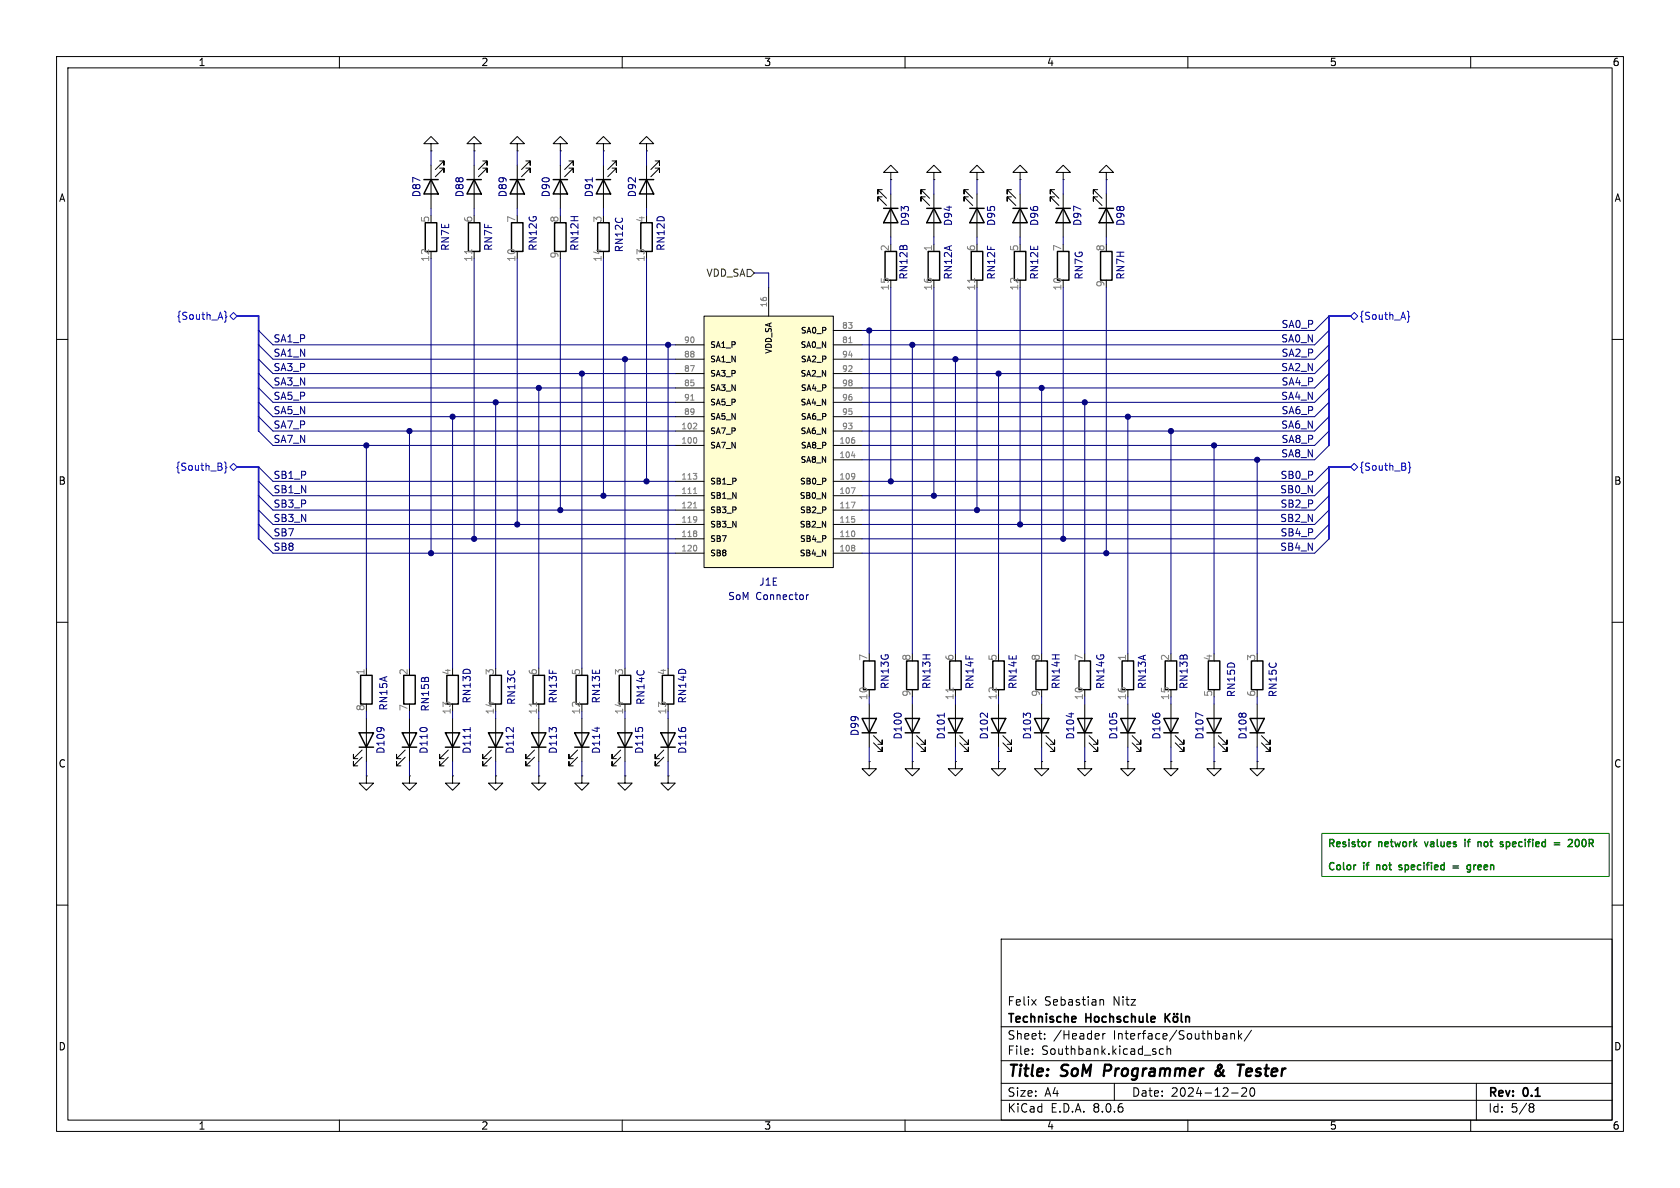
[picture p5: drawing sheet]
<svg xmlns="http://www.w3.org/2000/svg" width="297mm" height="210mm" viewBox="0 0 297 210" stroke-linecap="round" stroke-linejoin="round" font-family="sans-serif">
<g fill="none" stroke="#000" stroke-width=".18">
<path d="M10 10h277v190h-277zM12 12h273v186h-273zM60 10v2M110 10v2M160 10v2M210 10v2M260 10v2M10 60h2M285 60h2M10 110h2M285 110h2M10 160h2"/>
<path d="M285 160h2M177 166h108v32h-108zM182.4 176.7l.8 1M183.2 176.7l-.8 1M194.5 176.8l.2-.1 .3 .1 .1 .9M60 198v2M110 198v2M160 198v2M177 194.5h108M177 191.5h108M177 187.5h108M177 181.5h108"/>
<path d="M182.5 186.3v.1M182.5 185.5v.1M184.7 183.6v.1M184.7 182.8v.1M195 182.7v1M195.4 182.7l-.3 .1-.1 .2M197 191.5v3M205.7 185.5l-.5-.1-.2 .3v.4l.1 .2h.6M206.3 185.5l.2-.1 .4 .1 .1 .9M206.3 184.9v1.5M210 198v2M217.6 182.8l.2-.1 .4 .1v.9"/>
<path d="M217.6 182.7v1M217.7 193.2h1.2M219 182.2v1.5M219.1 183.1l.4 .6M219.5 182.7l-.5 .6M219.5 192.4l.6-.1 .2 .1 .1 .3-.9 1.1h.9M221.2 192.4l.1-.1a.81 .81 0 0 1 .6 .6 .81 .81 0 0 1-.3 .8l-.1 .1a.81 .81 0 0 1-.6-.6 .81 .81 0 0 1 .3-.8zM221.2 182.1l-1.2 2M260 198v2M261 191.5v6.5M270.6 195.1h.3l.3 .3-.3 .3M270.6 195.7h.3"/>
<path d="M270.9 195.7l.2 .2 .1 .4-.3 .3h-.3"/>
</g>
<path d="M195.4 188.2l-.3 2M215.9 188.8l-.8 .5a.52 .52 0 0 0-.1 .8 .52 .52 0 0 0 .8-.1M215.9 188.3l-.2-.1a.41 .41 0 0 0-.4 .5l.6 1.1M218.8 188.2h1.1M221.1 188.9l-.6 .1-.2 .9 .2 .3h.4M221.3 189.4l-1 .1" fill="none" stroke="#000" stroke-width=".4"/>
<path d="M190.1 179.8l.1 .2-.7 .2M206 179.2v1.5M206.2 179.8l.6 .9M206.8 179.2l-.8 .8M207.5 179.8l.2-.1 .4 .1 .1 .6-.1 .2-.4 .1-.2-.2zM207.6 179.2v.1M208.1 179.2v.1M208.8 179.2v1.3l.3 .2M209.6 179.8l.2-.1 .4 .1 .1 .9M209.6 179.7v1" fill="none" stroke="#000" stroke-width=".3"/>
<path d="M98 39.4h2.1v5.1h-2.1z" fill="none" stroke="#000" stroke-width=".25"/>
<path d="M124.5 55.9h22.8v44.4h-22.8z" fill="#fffed0"/>
<g fill="none" stroke="#000" stroke-width=".18">
<path d="M76.2 25.4h-1.3l1.3-1.3 1.3 1.3h-1.3v1.3M76.2 26.7h.1M76.2 29.2v7.6M77.7 28.4h.8v.8v-.8l-1.5 1.6M77.7 29.7h.8v.8v-.8l-1.5 1.5M83.8 25.4h-1.3l1.3-1.3 1.3 1.3h-1.3v1.3M83.8 26.7h.1M83.8 29.2v7.6M85.3 28.4h.8v.8v-.8l-1.5 1.6M85.3 29.7h.8v.8v-.8l-1.5 1.5M91.4 25.4h-1.2l1.2-1.3 1.3 1.3h-1.3v1.3M91.4 26.7h.1"/>
<path d="M91.4 29.2v7.6M93 28.4h.7v.8v-.8l-1.5 1.6M93 29.7h.7v.8v-.8l-1.5 1.5M99.1 25.4h-1.3l1.3-1.3 1.2 1.3h-1.2v1.3M99.1 26.7h.1M99.1 29.2v7.6M100.6 28.4h.7v.8v-.8l-1.5 1.6M100.6 29.7h.7v.8v-.8l-1.5 1.5M106.7 25.4h-1.3l1.3-1.3 1.2 1.3h-1.2v1.3M106.7 26.7h.1M106.7 29.2v7.6M108.2 28.4h.8v.8v-.8l-1.6 1.6"/>
<path d="M108.2 29.7h.8v.8v-.8l-1.6 1.5M114.3 25.4h-1.3l1.3-1.3 1.3 1.3h-1.3v1.3M114.3 26.7h.1M114.3 29.2v7.6M115.8 28.4h.8v.8v-.8l-1.5 1.6M115.8 29.7h.8v.8v-.8l-1.5 1.5M156 33.5h-.8v.8v-.8l1.5 1.6M156 34.8h-.8v.8v-.8l1.5 1.5M157.5 30.5h1.2l-1.2-1.3-1.3 1.3h1.3v1.3M157.5 31.8h.1M157.5 34.3v7.6M163.6 33.5h-.8v.8v-.8l1.5 1.6"/>
<path d="M163.6 34.8h-.8v.8v-.8l1.5 1.5M165.1 30.5h1.3l-1.3-1.3-1.3 1.3h1.3v1.3M165.1 31.8h.1M165.1 34.3v7.6M171.2 33.5h-.8v.8v-.8l1.6 1.6M171.2 34.8h-.8v.8v-.8l1.6 1.5M172.7 30.5h1.3l-1.3-1.3-1.3 1.3h1.3v1.3M172.7 31.8h.1M172.7 34.3v7.6M178.8 33.5h-.7v.8v-.8l1.5 1.6M178.8 34.8h-.7v.8v-.8l1.5 1.5M180.3 30.5h1.3l-1.3-1.3-1.2 1.3h1.2v1.3"/>
<path d="M180.3 31.8h.1M180.3 34.3v7.6M186.4 33.5h-.7v.8v-.8l1.5 1.6M186.4 34.8h-.7v.8v-.8l1.5 1.5M188 30.5h1.2l-1.2-1.3-1.3 1.3h1.3v1.3M188 31.8h.1M188 34.3v7.6M194.1 33.5h-.8v.8v-.8l1.5 1.6M194.1 34.8h-.8v.8v-.8l1.5 1.5M195.6 30.5h1.2l-1.2-1.3-1.3 1.3h1.3v1.3M195.6 31.8h.1M195.6 34.3v7.6"/>
<path d="M124.5 55.9h22.8v44.4h-22.8zM135.9 50.8v5.1M147.3 58.4h5.1M165.1 43.2v1.3M119.4 78.7h5.1M119.4 76.2h5.1M119.4 61h5.1M119.4 68.6h5.1M119.4 66h5.1M119.4 63.5h5.1M119.4 73.7h5.1M119.4 71.1h5.1"/>
<path d="M147.3 78.7h5.1M147.3 76.2h5.1M147.3 61h5.1M147.3 68.6h5.1M147.3 66h5.1M147.3 63.5h5.1M147.3 73.7h5.1M147.3 71.1h5.1M119.4 87.6h5.1M119.4 97.8h5.1M119.4 85.1h5.1M119.4 95.3h5.1"/>
<path d="M119.4 92.7h5.1M119.4 90.2h5.1M147.3 81.3h5.1M147.3 87.6h5.1M147.3 97.8h5.1M147.3 85.1h5.1M147.3 95.3h5.1M147.3 92.7h5.1M147.3 90.2h5.1M64.8 118.1v1.3M199.4 115.6v1.2M64 133.9l-1.5 1.5v-.8v.8h.7"/>
<path d="M64 132.6l-1.5 1.5v-.7v.7h.7M64.8 137.2v1.2h-1.3l1.3 1.3 1.2-1.3h-1.2M64.8 137.2h.1M64.8 127v7.6M71.6 133.9l-1.5 1.5v-.8v.8h.8M71.6 132.6l-1.5 1.5v-.7v.7h.8M72.4 137.2v1.2h-1.3l1.3 1.3 1.3-1.3h-1.3M72.4 137.2h.1M72.4 127v7.6M79.2 133.9l-1.5 1.5v-.8v.8h.8M79.2 132.6l-1.5 1.5v-.7v.7h.8M80 137.2v1.2h-1.3l1.3 1.3 1.3-1.3h-1.3"/>
<path d="M80 137.2h.1M80 127v7.6M86.9 133.9l-1.6 1.5v-.8v.8h.8M86.9 132.6l-1.6 1.5v-.7v.7h.8M87.6 137.2v1.2h-1.2l1.2 1.3 1.3-1.3h-1.3M87.6 137.2h.1M87.6 127v7.6M94.5 133.9l-1.5 1.5v-.8v.8h.7M94.5 132.6l-1.5 1.5v-.7v.7h.7M95.2 137.2v1.2h-1.2l1.2 1.3 1.3-1.3h-1.3M95.2 137.2h.1M95.2 127v7.6"/>
<path d="M102.1 133.9l-1.5 1.5v-.8v.8h.7M102.1 132.6l-1.5 1.5v-.7v.7h.7M102.9 137.2v1.2h-1.3l1.3 1.3 1.2-1.3h-1.2M102.9 137.2h.1M102.9 127v7.6M109.7 133.9l-1.5 1.5v-.8v.8h.8M109.7 132.6l-1.5 1.5v-.7v.7h.8M110.5 137.2v1.2h-1.3l1.3 1.3 1.3-1.3h-1.3M110.5 137.2h.1M110.5 127v7.6M117.3 133.9l-1.5 1.5v-.8v.8h.8M117.3 132.6l-1.5 1.5v-.7v.7h.8"/>
<path d="M118.1 137.2v1.2h-1.3l1.3 1.3 1.3-1.3h-1.3M118.1 137.2h.1M118.1 127v7.6M153.7 134.6v1.3h1.2l-1.2 1.3-1.3-1.3h1.3M153.7 134.6h.1M153.7 124.5v7.6M154.4 131.3l1.6 1.5v-.7v.7h-.8M154.4 130l1.6 1.6v-.8v.8h-.8M161.3 134.6v1.3h1.3l-1.3 1.3-1.3-1.3h1.3M161.3 134.6h.1M161.3 124.5v7.6M162.1 131.3l1.5 1.5v-.7v.7h-.8"/>
<path d="M162.1 130l1.5 1.6v-.8v.8h-.8M168.9 134.6v1.3h1.3l-1.3 1.3-1.3-1.3h1.3M168.9 134.6h.1M168.9 124.5v7.6M169.7 131.3l1.5 1.5v-.7v.7h-.8M169.7 130l1.5 1.6v-.8v.8h-.8M176.5 134.6v1.3h1.3l-1.3 1.3-1.2-1.3h1.2M176.5 134.6h.1M176.5 124.5v7.6M177.3 131.3l1.5 1.5v-.7v.7h-.7M177.3 130l1.5 1.6v-.8v.8h-.7M184.1 134.6v1.3h1.3l-1.3 1.3-1.2-1.3h1.2"/>
<path d="M184.1 134.6h.1M184.1 124.5v7.6M184.9 131.3l1.5 1.5v-.7v.7h-.7M184.9 130l1.5 1.6v-.8v.8h-.7M191.8 134.6v1.3h1.2l-1.2 1.3-1.3-1.3h1.3M191.8 134.6h.1M191.8 124.5v7.6M192.5 131.3l1.6 1.5v-.7v.7h-.8M192.5 130l1.6 1.6v-.8v.8h-.8M199.4 134.6v1.3h1.3l-1.3 1.3-1.3-1.3h1.3M199.4 134.6h.1M199.4 124.5v7.6"/>
<path d="M200.2 131.3l1.5 1.5v-.7v.7h-.8M200.2 130l1.5 1.6v-.8v.8h-.8M207 134.6v1.3h1.3l-1.3 1.3-1.3-1.3h1.3M207 134.6h.1M207 124.5v7.6M207.8 131.3l1.5 1.5v-.7v.7h-.8M207.8 130l1.5 1.6v-.8v.8h-.8M214.6 134.6v1.3h1.3l-1.3 1.3-1.2-1.3h1.2M214.6 134.6h.1M214.6 124.5v7.6M215.4 131.3l1.5 1.5v-.7v.7h-.7M215.4 130l1.5 1.6v-.8v.8h-.7"/>
<path d="M222.2 134.6v1.3h1.3l-1.3 1.3-1.2-1.3h1.2M222.2 134.6h.1M222.2 124.5v7.6M223 131.3l1.5 1.5v-.7v.7h-.7M223 130l1.5 1.6v-.8v.8h-.7"/>
</g>
<g fill="none" stroke="#808080" stroke-width=".18">
<path d="M83.4 44.1v.7M172.3 49.2v.7M122.1 70.7h.6M123.1 74.8v.4l-.6 .6h.7M123.1 77.5v.7M150.1 60.6h.5M151.1 77.8v.5M122.5 83.7h.7l-.4 .4M122.6 87.2h.6M122.6 89.8h.6M123.1 84.2v.4M123.1 91.4v.7"/>
<path d="M123.1 93.9v.3M123.1 94.4v.4M123.1 96.6v.6M123.2 91.7l-.1 .1M150.5 86.2h.7l-.5 1M150.5 88.8h.7l-.5 1M150.5 80.6h.7M151.1 83.8v.7M151.1 91.8v.4M151.1 94v.7M151.1 96.5v.2M151.1 96.9v.4"/>
<path d="M151.1 84.1v.1M94.8 124.1v.8M168.5 121.6v.7"/>
</g>
<path d="M142.6 105.1v.9M142.9 105.1l-.3 .3" fill="none" stroke="#000084" stroke-width=".18"/>
<g fill="none" stroke="#000" stroke-width=".25">
<path d="M74.9 31.8h2.6M75.2 39.4h2v5.1h-2zM76.2 31.8l1.3 2.5h-2.6zM82.5 31.8h2.6M82.8 39.4h2v5.1h-2zM83.8 31.8l1.3 2.5h-2.6zM90.2 31.8h2.5M90.4 39.4h2.1v5.1h-2.1zM91.4 31.8l1.3 2.5h-2.5zM97.8 31.8h2.5M99.1 31.8l1.2 2.5h-2.5zM105.4 31.8h2.5"/>
<path d="M105.7 39.4h2v5.1h-2zM106.7 31.8l1.2 2.5h-2.5zM113 31.8h2.6M113.3 39.4h2v5.1h-2zM114.3 31.8l1.3 2.5h-2.6zM156.2 36.8h2.5M157.5 36.8l1.2 2.6h-2.5zM163.8 36.8h2.6M165.1 36.8l1.3 2.6h-2.6zM171.4 36.8h2.6M172.7 36.8l1.3 2.6h-2.6zM179.1 36.8h2.5"/>
<path d="M180.3 36.8l1.3 2.6h-2.5zM186.7 36.8h2.5M188 36.8l1.2 2.6h-2.5zM194.3 36.8h2.5M195.6 36.8l1.2 2.6h-2.5zM156.5 44.5h2v5h-2zM164.1 44.5h2v5h-2zM171.7 44.5h2v5h-2zM179.3 44.5h2.1v5h-2.1zM186.9 44.5h2.1v5h-2.1zM194.6 44.5h2v5h-2zM63.8 119.4h2v5.1h-2z"/>
<path d="M71.4 119.4h2v5.1h-2zM79 119.4h2v5.1h-2zM86.6 119.4h2v5.1h-2zM94.2 119.4h2.1v5.1h-2.1zM101.9 119.4h2v5.1h-2zM109.5 119.4h2v5.1h-2zM117.1 119.4h2v5.1h-2zM152.7 116.8h2v5.1h-2zM160.3 116.8h2v5.1h-2zM167.9 116.8h2v5.1h-2zM175.5 116.8h2v5.1h-2zM183.1 116.8h2.1v5.1h-2.1z"/>
<path d="M190.8 116.8h2v5.1h-2zM198.4 116.8h2v5.1h-2zM206 116.8h2v5.1h-2zM213.6 116.8h2v5.1h-2zM221.2 116.8h2.1v5.1h-2.1zM63.5 129.5h2.5l-1.2 2.6zM63.5 132.1h2.5M71.1 129.5h2.6l-1.3 2.6zM71.1 132.1h2.6M78.7 129.5h2.6l-1.3 2.6zM78.7 132.1h2.6M86.4 129.5h2.5l-1.3 2.6z"/>
<path d="M86.4 132.1h2.5M94 129.5h2.5l-1.3 2.6zM94 132.1h2.5M101.6 129.5h2.5l-1.2 2.6zM101.6 132.1h2.5M109.2 129.5h2.6l-1.3 2.6zM109.2 132.1h2.6M116.8 129.5h2.6l-1.3 2.6zM116.8 132.1h2.6M152.4 127h2.5l-1.2 2.5zM152.4 129.5h2.5M160 127h2.6l-1.3 2.5z"/>
<path d="M160 129.5h2.6M167.6 127h2.6l-1.3 2.5zM167.6 129.5h2.6M175.3 127h2.5l-1.3 2.5zM175.3 129.5h2.5M182.9 127h2.5l-1.3 2.5zM182.9 129.5h2.5M190.5 127h2.5l-1.2 2.5zM190.5 129.5h2.5M198.1 127h2.6l-1.3 2.5zM198.1 129.5h2.6M205.7 127h2.6l-1.3 2.5z"/>
<path d="M205.7 129.5h2.6M213.4 127h2.5l-1.3 2.5zM213.4 129.5h2.5M221 127h2.5l-1.3 2.5zM221 129.5h2.5"/>
</g>
<g fill="none" stroke="#000080" stroke-width=".18">
<path d="M76.2 26.7v2.5M76.2 36.8v1.3M83.8 26.7v2.5M83.8 36.8v1.3M91.4 26.7v2.5M91.4 36.8v1.3M99.1 26.7v2.5M99.1 36.8v1.3M104.7 31.4v.7M106.7 26.7v2.5M106.7 36.8v1.3M114.3 26.7v2.5"/>
<path d="M114.3 36.8v1.3M157.5 31.8v2.5M165.1 31.8v2.5M172.7 31.8v2.5M180.3 31.8v2.5M188 31.8v2.5M195.6 31.8v2.5M45.7 58.4l2.6 2.6h71.1M76.2 45.7v52.1M83.8 45.7v49.6M91.4 45.7v47M99.1 45.7v44.5"/>
<path d="M106.7 45.7v41.9M114.3 45.7v39.4M133.3 48.3h2.6v2.5M153.7 58.4v57.2M157.5 41.9v1.3M157.5 50.8v34.3M165.1 41.9v1.3M165.1 50.8v36.8M172.7 41.9v1.3M172.7 50.8v39.4M180.3 41.9v1.3M180.3 50.8v41.9"/>
<path d="M188 41.9v1.3M188 50.8v44.5M195.6 41.9v1.3M195.6 50.8v47M234.9 58.4l-2.5 2.6h-80M234.9 55.9l-2.5 2.5h-80M45.7 61l2.6 2.5h71.1M45.7 71.1l2.6 2.6h71.1M45.7 63.5l2.6 2.5h71.1M45.7 73.7l2.6 2.5h71.1M45.7 68.6l2.6 2.5h71.1M45.7 76.2l2.6 2.5h71.1"/>
<path d="M45.7 66l2.6 2.6h71.1M64.8 78.7v39.4M72.4 76.2v41.9M80 73.7v44.4M87.6 71.1v47M95.2 68.6v49.5M102.9 66v52.1M110.5 63.5v54.6M118.1 61v57.1M161.3 61v54.6M168.9 63.5v52.1M176.5 66v49.6"/>
<path d="M184.1 68.6v47M191.8 71.1v44.5M199.4 73.7v41.9M207 76.2v39.4M214.6 78.7v36.9M234.9 61l-2.5 2.5h-80M234.9 71.1l-2.5 2.6h-80M234.9 63.5l-2.5 2.5h-80M234.9 73.7l-2.5 2.5h-80M234.9 68.6l-2.5 2.5h-80M234.9 76.2l-2.5 2.5h-80M234.9 66l-2.5 2.6h-80"/>
<path d="M234.9 78.7l-2.5 2.6h-80M45.7 95.3l2.6 2.5h71.1M45.7 92.7l2.6 2.6h71.1M45.7 82.6l2.6 2.5h71.1M45.7 90.2l2.6 2.5h71.1M45.7 85.1l2.6 2.5h71.1M45.7 87.6l2.6 2.6h71.1M222.2 81.3v34.3M234.9 95.3l-2.5 2.5h-80M234.9 92.7l-2.5 2.6h-80M234.9 82.6l-2.5 2.5h-80M234.9 90.2l-2.5 2.5h-80"/>
<path d="M234.9 85.1l-2.5 2.5h-80M234.9 87.6l-2.5 2.6h-80M64.8 125.7v1.3M64.8 134.6v2.6M72.4 125.7v1.3M72.4 134.6v2.6M80 125.7v1.3M80 134.6v2.6M83.1 128.6v.7M87.6 125.7v1.3M87.6 134.6v2.6M95.2 125.7v1.3"/>
<path d="M95.2 134.6v2.6M102.9 125.7v1.3M102.9 134.6v2.6M105.6 128.5v.8M110.5 125.7v1.3M110.5 134.6v2.6M118.1 125.7v1.3M118.1 134.6v2.6M153.7 123.2v1.3M153.7 132.1v2.5M161.3 123.2v1.3M161.3 132.1v2.5"/>
<path d="M166.9 126.1v.7M168.9 123.2v1.3M168.9 132.1v2.5M176.5 123.2v1.3M176.5 132.1v2.5M184.1 123.2v1.3M184.1 132.1v2.5M189.4 126v.8M191.8 123.2v1.3M191.8 132.1v2.5M199.4 123.2v1.3M199.4 132.1v2.5"/>
<path d="M207 123.2v1.3M207 132.1v2.5M212.7 126.5l-1.3-.5v.8M214.6 123.2v1.3M214.6 132.1v2.5M222.2 123.2v1.3M222.2 132.1v2.5"/>
</g>
<path d="M39.7 55l.2 .2v.6l.2 .2-.2 .2v.6l-.2 .1M40.6 55.9l.7-.7 .6 .7-.6 .6zM238.8 55.9l.6-.7 .6 .7-.6 .6zM248.8 55l.2 .2v.6l.2 .2-.2 .2v.6l-.2 .1M39.7 81.7l.2 .2v.6l.2 .1-.2 .2v.6l-.2 .2M40.6 82.6l.7-.7 .6 .7-.6 .6zM238.8 82.6l.6-.7 .6 .7-.6 .6zM249 81.7l.2 .2v.6l.2 .1-.2 .2v.6l-.2 .2" fill="none" stroke="#00f" stroke-width=".18"/>
<path d="M132.1 47.6h.6l.6 .7-.6 .6h-.6z" fill="none" stroke="#800000" stroke-width=".18"/>
<path d="M233.7 147.3h50.8v7.6h-50.8z" fill="none" stroke="#008000" stroke-width=".18"/>
<g fill="none" stroke="#008000" stroke-width=".25">
<path d="M242.2 148.8h.2M243.4 152.9v.8M243.4 153h.1M247.8 153l-.3-.1-.2 .2 .1 .2 .4 .1v.3h-.5M251.9 148.8l.3 .9M256.9 153.1h.9M256.9 153.4h.9M259 148.4v.1M259 148.8v.9M259.4 148.8h.5M260.6 152.9v.8M260.9 152.9l-.3 .2"/>
<path d="M261.7 148.8l.1 .2v.7M266.3 148.9h.5M266.3 148.8v1.3M266.3 149.6h.5M274.8 149h.9M274.8 149.4h.9M277.3 148.5l.4-.1 .3 .4M278.5 148.9l.1-.4 .2-.1a.72 .72 0 0 1 .1 1.3M279.9 148.5l-.2 .4 .2 .7"/>
</g>
<path d="M41.9 55.9h3.8v20.3M238.8 55.9h-3.9v22.8M41.9 82.6h3.8v12.7M238.8 82.6h-3.9v12.7" fill="none" stroke="#00f" stroke-width=".3"/>
<g fill="#000080" stroke="#000080" stroke-width=".18">
<circle cx="188" cy="95.3" r=".46"/>
<circle cx="180.3" cy="92.7" r=".46"/>
<circle cx="207" cy="76.2" r=".46"/>
<circle cx="195.6" cy="97.8" r=".46"/>
<circle cx="199.4" cy="73.7" r=".46"/>
<circle cx="214.6" cy="78.7" r=".46"/>
<circle cx="176.5" cy="66" r=".46"/>
<circle cx="222.2" cy="81.3" r=".46"/>
<circle cx="118.1" cy="61" r=".46"/>
<circle cx="114.3" cy="85.1" r=".46"/>
<circle cx="153.7" cy="58.4" r=".46"/>
<circle cx="157.5" cy="85.1" r=".46"/>
<circle cx="76.2" cy="97.8" r=".46"/>
<circle cx="99.1" cy="90.2" r=".46"/>
<circle cx="106.7" cy="87.6" r=".46"/>
<circle cx="102.9" cy="66" r=".46"/>
<circle cx="95.2" cy="68.6" r=".46"/>
<circle cx="110.5" cy="63.5" r=".46"/>
<circle cx="83.8" cy="95.3" r=".46"/>
<circle cx="91.4" cy="92.7" r=".46"/>
<circle cx="168.9" cy="63.5" r=".46"/>
<circle cx="161.3" cy="61" r=".46"/>
<circle cx="191.8" cy="71.1" r=".46"/>
<circle cx="184.1" cy="68.6" r=".46"/>
<circle cx="172.7" cy="90.2" r=".46"/>
<circle cx="165.1" cy="87.6" r=".46"/>
<circle cx="64.8" cy="78.7" r=".46"/>
<circle cx="72.4" cy="76.2" r=".46"/>
<circle cx="80" cy="73.7" r=".46"/>
<circle cx="87.6" cy="71.1" r=".46"/>
</g>
<g font-size="2.8">
<text x="178" y="190.9">Title:</text>
<text x="187.7" y="190.9">SoM</text>
<text x="196" y="190.9">Programmer</text>
<text x="216.5" y="190.9">&amp;</text>
<text x="221.3" y="190.9">Tester</text>
</g>
<g font-size="2.1">
<text x="178" y="178">Felix</text>
<text x="184.6" y="178">Sebastian</text>
<text x="196.8" y="178">Nitz</text>
<text x="178" y="184">Sheet:</text>
<text x="178" y="181.2">Technische</text>
<text x="186.2" y="184">/Header</text>
<text x="192" y="181.2">Hochschule</text>
<text x="196.9" y="184">Interface/Southbank/</text>
<text x="178" y="186.7">File:</text>
<text x="184.1" y="186.7">Southbank.kicad_sch</text>
<text x="178" y="196.9">KiCad</text>
<text x="178" y="194.1">Size:</text>
<text x="184.7" y="194.1">A4</text>
<text x="185.7" y="196.9">E.D.A.</text>
<text x="193.3" y="196.9">8.0.6</text>
<text x="200" y="194.1">Date:</text>
<text x="207" y="194.1">2024-12-20</text>
<text x="263" y="194.3">Rev:</text>
<text x="263" y="196.9">Id:</text>
<text x="267.1" y="196.9">5/8</text>
<text x="269.4" y="194.3">0.1</text>
</g>
<g font-size="1.8">
<text x="35" y="11.9">1</text>
<text x="85" y="11.9">2</text>
<text x="135" y="11.9">3</text>
<text x="185" y="11.9">4</text>
<text x="235" y="11.9">5</text>
<text x="285" y="11.9">6</text>
<text x="10.3" y="35.9">A</text>
<text x="285.3" y="35.9">A</text>
<text x="10.3" y="85.9">B</text>
<text x="285.3" y="85.9">B</text>
<text x="10.3" y="135.9">C</text>
<text x="285.3" y="135.9">C</text>
<text x="10.3" y="185.9">D</text>
<text x="285.3" y="185.9">D</text>
<text x="35" y="199.9">1</text>
<text x="85" y="199.9">2</text>
<text x="135" y="199.9">3</text>
<text x="185" y="199.9">4</text>
<text x="235" y="199.9">5</text>
<text x="285" y="199.9">6</text>
</g>
<g font-size="1.8" fill="#000080">
<text x="74.5" y="35" transform="rotate(-90 74.5 35)">D87</text>
<text x="82.1" y="35" transform="rotate(-90 82.1 35)">D88</text>
<text x="89.8" y="35" transform="rotate(-90 89.8 35)">D89</text>
<text x="97.4" y="35" transform="rotate(-90 97.4 35)">D90</text>
<text x="105" y="35" transform="rotate(-90 105 35)">D91</text>
<text x="112.6" y="35" transform="rotate(-90 112.6 35)">D92</text>
<text x="160.9" y="40" transform="rotate(-90 160.9 40)">D93</text>
<text x="168.5" y="40" transform="rotate(-90 168.5 40)">D94</text>
<text x="176.1" y="40" transform="rotate(-90 176.1 40)">D95</text>
<text x="183.7" y="40" transform="rotate(-90 183.7 40)">D96</text>
<text x="191.4" y="40" transform="rotate(-90 191.4 40)">D97</text>
<text x="199" y="40" transform="rotate(-90 199 40)">D98</text>
<text x="79.6" y="44.4" transform="rotate(-90 79.6 44.4)">RN7E</text>
<text x="87.2" y="44.4" transform="rotate(-90 87.2 44.4)">RN7F</text>
<text x="95.1" y="44.4" transform="rotate(-90 95.1 44.4)">RN12G</text>
<text x="102.5" y="44.4" transform="rotate(-90 102.5 44.4)">RN12H</text>
<text x="110.3" y="44.7" transform="rotate(-90 110.3 44.7)">RN12C</text>
<text x="117.7" y="44.4" transform="rotate(-90 117.7 44.4)">RN12D</text>
<text x="160.6" y="49.5" transform="rotate(-90 160.6 49.5)">RN12B</text>
<text x="168.5" y="49.5" transform="rotate(-90 168.5 49.5)">RN12A</text>
<text x="176.1" y="49.5" transform="rotate(-90 176.1 49.5)">RN12F</text>
<text x="183.7" y="49.5" transform="rotate(-90 183.7 49.5)">RN12E</text>
<text x="191.6" y="49.5" transform="rotate(-90 191.6 49.5)">RN7G</text>
<text x="199" y="49.5" transform="rotate(-90 199 49.5)">RN7H</text>
<text x="226.5" y="58.1">SA0_P</text>
<text x="48.3" y="60.6">SA1_P</text>
<text x="48.3" y="63.2">SA1_N</text>
<text x="48.3" y="65.7">SA3_P</text>
<text x="226.4" y="60.6">SA0_N</text>
<text x="226.4" y="65.7">SA2_N</text>
<text x="226.5" y="63.2">SA2_P</text>
<text x="48.3" y="70.8">SA5_P</text>
<text x="48.3" y="68.2">SA3_N</text>
<text x="226.4" y="70.8">SA4_N</text>
<text x="226.5" y="68.2">SA4_P</text>
<text x="48.3" y="73.3">SA5_N</text>
<text x="48.3" y="75.9">SA7_P</text>
<text x="226.4" y="75.9">SA6_N</text>
<text x="226.5" y="73.3">SA6_P</text>
<text x="48.3" y="78.4">SA7_N</text>
<text x="226.4" y="80.9">SA8_N</text>
<text x="226.5" y="78.4">SA8_P</text>
<text x="48.3" y="87.3">SB1_N</text>
<text x="48.3" y="84.7">SB1_P</text>
<text x="48.3" y="89.8">SB3_P</text>
<text x="226.2" y="87.3">SB0_N</text>
<text x="226.3" y="84.7">SB0_P</text>
<text x="226.3" y="89.8">SB2_P</text>
<text x="48.3" y="92.4">SB3_N</text>
<text x="48.3" y="94.9">SB7</text>
<text x="226.2" y="92.4">SB2_N</text>
<text x="226.3" y="94.9">SB4_P</text>
<text x="48.3" y="97.4">SB8</text>
<text x="226.2" y="97.4">SB4_N</text>
<text x="134.1" y="103.7">J1E</text>
<text x="68.7" y="125.7" transform="rotate(-90 68.7 125.7)">RN15A</text>
<text x="76" y="125.9" transform="rotate(-90 76 125.9)">RN15B</text>
<text x="83.4" y="124.5" transform="rotate(-90 83.4 124.5)">RN13D</text>
<text x="91.3" y="124.7" transform="rotate(-90 91.3 124.7)">RN13C</text>
<text x="98.7" y="124.5" transform="rotate(-90 98.7 124.5)">RN13F</text>
<text x="106.3" y="124.5" transform="rotate(-90 106.3 124.5)">RN13E</text>
<text x="114.1" y="124.7" transform="rotate(-90 114.1 124.7)">RN14C</text>
<text x="121.5" y="124.5" transform="rotate(-90 121.5 124.5)">RN14D</text>
<text x="157.3" y="121.9" transform="rotate(-90 157.3 121.9)">RN13G</text>
<text x="164.7" y="121.9" transform="rotate(-90 164.7 121.9)">RN13H</text>
<text x="172.3" y="121.9" transform="rotate(-90 172.3 121.9)">RN14F</text>
<text x="179.9" y="121.9" transform="rotate(-90 179.9 121.9)">RN14E</text>
<text x="187.6" y="121.9" transform="rotate(-90 187.6 121.9)">RN14H</text>
<text x="195.4" y="121.9" transform="rotate(-90 195.4 121.9)">RN14G</text>
<text x="202.8" y="121.9" transform="rotate(-90 202.8 121.9)">RN13A</text>
<text x="210.2" y="121.9" transform="rotate(-90 210.2 121.9)">RN13B</text>
<text x="218.5" y="123.3" transform="rotate(-90 218.5 123.3)">RN15D</text>
<text x="225.9" y="123.3" transform="rotate(-90 225.9 123.3)">RN15C</text>
<text x="152" y="130.2" transform="rotate(-90 152 130.2)">D99</text>
<text x="159.6" y="130.8" transform="rotate(-90 159.6 130.8)">D100</text>
<text x="167.2" y="130.8" transform="rotate(-90 167.2 130.8)">D101</text>
<text x="174.9" y="130.8" transform="rotate(-90 174.9 130.8)">D102</text>
<text x="182.5" y="130.8" transform="rotate(-90 182.5 130.8)">D103</text>
<text x="190.1" y="130.8" transform="rotate(-90 190.1 130.8)">D104</text>
<text x="197.7" y="130.8" transform="rotate(-90 197.7 130.8)">D105</text>
<text x="205.3" y="130.8" transform="rotate(-90 205.3 130.8)">D106</text>
<text x="213" y="130.8" transform="rotate(-90 213 130.8)">D107</text>
<text x="220.6" y="130.8" transform="rotate(-90 220.6 130.8)">D108</text>
<text x="68.2" y="133.4" transform="rotate(-90 68.2 133.4)">D109</text>
<text x="75.8" y="133.4" transform="rotate(-90 75.8 133.4)">D110</text>
<text x="83.4" y="133.4" transform="rotate(-90 83.4 133.4)">D111</text>
<text x="91" y="133.4" transform="rotate(-90 91 133.4)">D112</text>
<text x="98.7" y="133.4" transform="rotate(-90 98.7 133.4)">D113</text>
<text x="106.3" y="133.4" transform="rotate(-90 106.3 133.4)">D114</text>
<text x="113.9" y="133.4" transform="rotate(-90 113.9 133.4)">D115</text>
<text x="121.5" y="133.4" transform="rotate(-90 121.5 133.4)">D116</text>
</g>
<g font-size="1.8" fill="#808080">
<text x="75.9" y="39.4" transform="rotate(-90 75.9 39.4)">5</text>
<text x="83.6" y="39.4" transform="rotate(-90 83.6 39.4)">6</text>
<text x="91.2" y="39.4" transform="rotate(-90 91.2 39.4)">7</text>
<text x="98.8" y="39.4" transform="rotate(-90 98.8 39.4)">8</text>
<text x="106.4" y="39.4" transform="rotate(-90 106.4 39.4)">3</text>
<text x="114" y="39.4" transform="rotate(-90 114 39.4)">4</text>
<text x="75.9" y="46.4" transform="rotate(-90 75.9 46.4)">12</text>
<text x="83.6" y="46.4" transform="rotate(-90 83.6 46.4)">11</text>
<text x="91.2" y="46.4" transform="rotate(-90 91.2 46.4)">10</text>
<text x="98.8" y="45.8" transform="rotate(-90 98.8 45.8)">9</text>
<text x="106.4" y="46.4" transform="rotate(-90 106.4 46.4)">14</text>
<text x="114" y="46.4" transform="rotate(-90 114 46.4)">13</text>
<text x="157.2" y="44.5" transform="rotate(-90 157.2 44.5)">2</text>
<text x="164.8" y="44.5" transform="rotate(-90 164.8 44.5)">1</text>
<text x="172.5" y="44.5" transform="rotate(-90 172.5 44.5)">6</text>
<text x="180.1" y="44.5" transform="rotate(-90 180.1 44.5)">5</text>
<text x="187.7" y="44.5" transform="rotate(-90 187.7 44.5)">7</text>
<text x="195.3" y="44.5" transform="rotate(-90 195.3 44.5)">8</text>
<text x="157.2" y="51.5" transform="rotate(-90 157.2 51.5)">15</text>
<text x="164.8" y="51.5" transform="rotate(-90 164.8 51.5)">16</text>
<text x="172.5" y="51.5" transform="rotate(-90 172.5 51.5)">11</text>
<text x="180.1" y="51.5" transform="rotate(-90 180.1 51.5)">12</text>
<text x="187.7" y="51.5" transform="rotate(-90 187.7 51.5)">10</text>
<text x="195.3" y="50.9" transform="rotate(-90 195.3 50.9)">9</text>
<text x="64.5" y="119.5" transform="rotate(-90 64.5 119.5)">1</text>
<text x="72.1" y="119.5" transform="rotate(-90 72.1 119.5)">2</text>
<text x="79.8" y="119.5" transform="rotate(-90 79.8 119.5)">4</text>
<text x="87.4" y="119.5" transform="rotate(-90 87.4 119.5)">3</text>
<text x="95" y="119.5" transform="rotate(-90 95 119.5)">6</text>
<text x="102.6" y="119.5" transform="rotate(-90 102.6 119.5)">5</text>
<text x="110.2" y="119.5" transform="rotate(-90 110.2 119.5)">3</text>
<text x="117.9" y="119.5" transform="rotate(-90 117.9 119.5)">4</text>
<text x="153.4" y="116.9" transform="rotate(-90 153.4 116.9)">7</text>
<text x="161" y="116.9" transform="rotate(-90 161 116.9)">8</text>
<text x="168.7" y="116.9" transform="rotate(-90 168.7 116.9)">6</text>
<text x="176.3" y="116.9" transform="rotate(-90 176.3 116.9)">5</text>
<text x="183.9" y="116.9" transform="rotate(-90 183.9 116.9)">8</text>
<text x="191.5" y="116.9" transform="rotate(-90 191.5 116.9)">7</text>
<text x="199.1" y="116.9" transform="rotate(-90 199.1 116.9)">1</text>
<text x="206.8" y="116.9" transform="rotate(-90 206.8 116.9)">2</text>
<text x="214.4" y="116.9" transform="rotate(-90 214.4 116.9)">4</text>
<text x="222" y="116.9" transform="rotate(-90 222 116.9)">3</text>
<text x="64.5" y="125.8" transform="rotate(-90 64.5 125.8)">8</text>
<text x="72.1" y="125.8" transform="rotate(-90 72.1 125.8)">7</text>
<text x="153.4" y="123.9" transform="rotate(-90 153.4 123.9)">10</text>
<text x="161" y="123.3" transform="rotate(-90 161 123.3)">9</text>
<text x="168.7" y="123.9" transform="rotate(-90 168.7 123.9)">11</text>
<text x="176.3" y="123.9" transform="rotate(-90 176.3 123.9)">12</text>
<text x="183.9" y="123.3" transform="rotate(-90 183.9 123.3)">9</text>
<text x="191.5" y="123.9" transform="rotate(-90 191.5 123.9)">10</text>
<text x="199.1" y="123.9" transform="rotate(-90 199.1 123.9)">16</text>
<text x="206.8" y="123.9" transform="rotate(-90 206.8 123.9)">15</text>
<text x="214.4" y="123.3" transform="rotate(-90 214.4 123.3)">5</text>
<text x="222" y="123.3" transform="rotate(-90 222 123.3)">6</text>
<text x="79.8" y="126.4" transform="rotate(-90 79.8 126.4)">13</text>
<text x="87.4" y="126.4" transform="rotate(-90 87.4 126.4)">14</text>
<text x="95" y="126.4" transform="rotate(-90 95 126.4)">11</text>
<text x="102.6" y="126.4" transform="rotate(-90 102.6 126.4)">12</text>
<text x="110.2" y="126.4" transform="rotate(-90 110.2 126.4)">14</text>
<text x="117.9" y="126.4" transform="rotate(-90 117.9 126.4)">13</text>
</g>
<text font-size="1.8" fill="#800000" x="124.8" y="49.1">VDD_SA</text>
<g font-size="1.8" fill="#00f">
<text x="31.1" y="56.7">{South_A}</text>
<text x="240.2" y="56.7">{South_A}</text>
<text x="30.9" y="83.4">{South_B}</text>
<text x="240.2" y="83.4">{South_B}</text>
</g>
<g font-size="1.8" fill="#000084">
<text x="128.6" y="106.3">SoM</text>
<text x="133.6" y="106.3">Connector</text>
</g>
<g font-size="1.8" fill="#008000">
<text x="234.6" y="150.1">Resistor</text>
<text x="234.6" y="154.2">Color</text>
<text x="241.1" y="154.2">if</text>
<text x="243.8" y="150.1">network</text>
<text x="243.9" y="154.2">not</text>
<text x="248.4" y="154.2">specified</text>
<text x="252.5" y="150.1">values</text>
<text x="258.4" y="154.2">=</text>
<text x="260" y="150.1">if</text>
<text x="261.5" y="154.2">green</text>
<text x="262.8" y="150.1">not</text>
<text x="267.4" y="150.1">specified</text>
<text x="277.4" y="150.1">=</text>
<text x="280.4" y="150.1">200R</text>
</g>
<g font-size="1.4" fill="#808080">
<text x="135.6" y="54.4" transform="rotate(-90 135.6 54.4)">16</text>
<text x="148.8" y="58.2">83</text>
<text x="120.8" y="65.8">87</text>
<text x="120.8" y="63.2">88</text>
<text x="120.8" y="60.7">90</text>
<text x="148.8" y="60.7">81</text>
<text x="148.8" y="65.8">92</text>
<text x="148.8" y="63.2">94</text>
<text x="120.8" y="68.3">85</text>
<text x="120.8" y="70.9">91</text>
<text x="148.8" y="70.9">96</text>
<text x="148.8" y="68.3">98</text>
<text x="120.3" y="75.9">102</text>
<text x="120.8" y="73.4">89</text>
<text x="148.8" y="75.9">93</text>
<text x="148.8" y="73.4">95</text>
<text x="120.3" y="78.5">100</text>
<text x="148.3" y="81">104</text>
<text x="148.3" y="78.5">106</text>
<text x="120.3" y="87.4">111</text>
<text x="120.3" y="84.8">113</text>
<text x="120.3" y="89.9">121</text>
<text x="148.3" y="87.4">107</text>
<text x="148.3" y="84.8">109</text>
<text x="148.3" y="89.9">117</text>
<text x="120.3" y="95">118</text>
<text x="120.3" y="92.5">119</text>
<text x="148.3" y="95">110</text>
<text x="148.3" y="92.5">115</text>
<text x="120.3" y="97.5">120</text>
<text x="148.3" y="97.5">108</text>
</g>
<g font-size="1.4">
<text x="141.5" y="59.2">SA0_P</text>
<text x="125.5" y="64.2">SA1_N</text>
<text x="125.5" y="61.7">SA1_P</text>
<text x="136.6" y="62.7" transform="rotate(-90 136.6 62.7)">VDD_SA</text>
<text x="141.4" y="61.7">SA0_N</text>
<text x="141.5" y="64.2">SA2_P</text>
<text x="125.5" y="69.3">SA3_N</text>
<text x="125.5" y="66.8">SA3_P</text>
<text x="125.5" y="71.9">SA5_P</text>
<text x="141.4" y="66.8">SA2_N</text>
<text x="141.4" y="71.9">SA4_N</text>
<text x="141.5" y="69.3">SA4_P</text>
<text x="125.5" y="76.9">SA7_P</text>
<text x="125.5" y="74.4">SA5_N</text>
<text x="141.4" y="76.9">SA6_N</text>
<text x="141.5" y="74.4">SA6_P</text>
<text x="125.5" y="79.5">SA7_N</text>
<text x="141.4" y="82">SA8_N</text>
<text x="141.5" y="79.5">SA8_P</text>
<text x="125.5" y="88.4">SB1_N</text>
<text x="125.5" y="85.8">SB1_P</text>
<text x="141.3" y="88.4">SB0_N</text>
<text x="141.3" y="85.8">SB0_P</text>
<text x="125.5" y="96">SB7</text>
<text x="125.5" y="93.4">SB3_N</text>
<text x="125.5" y="90.9">SB3_P</text>
<text x="141.3" y="93.4">SB2_N</text>
<text x="141.3" y="96">SB4_P</text>
<text x="141.3" y="90.9">SB2_P</text>
<text x="125.5" y="98.5">SB8</text>
<text x="141.3" y="98.5">SB4_N</text>
</g>
</svg>
